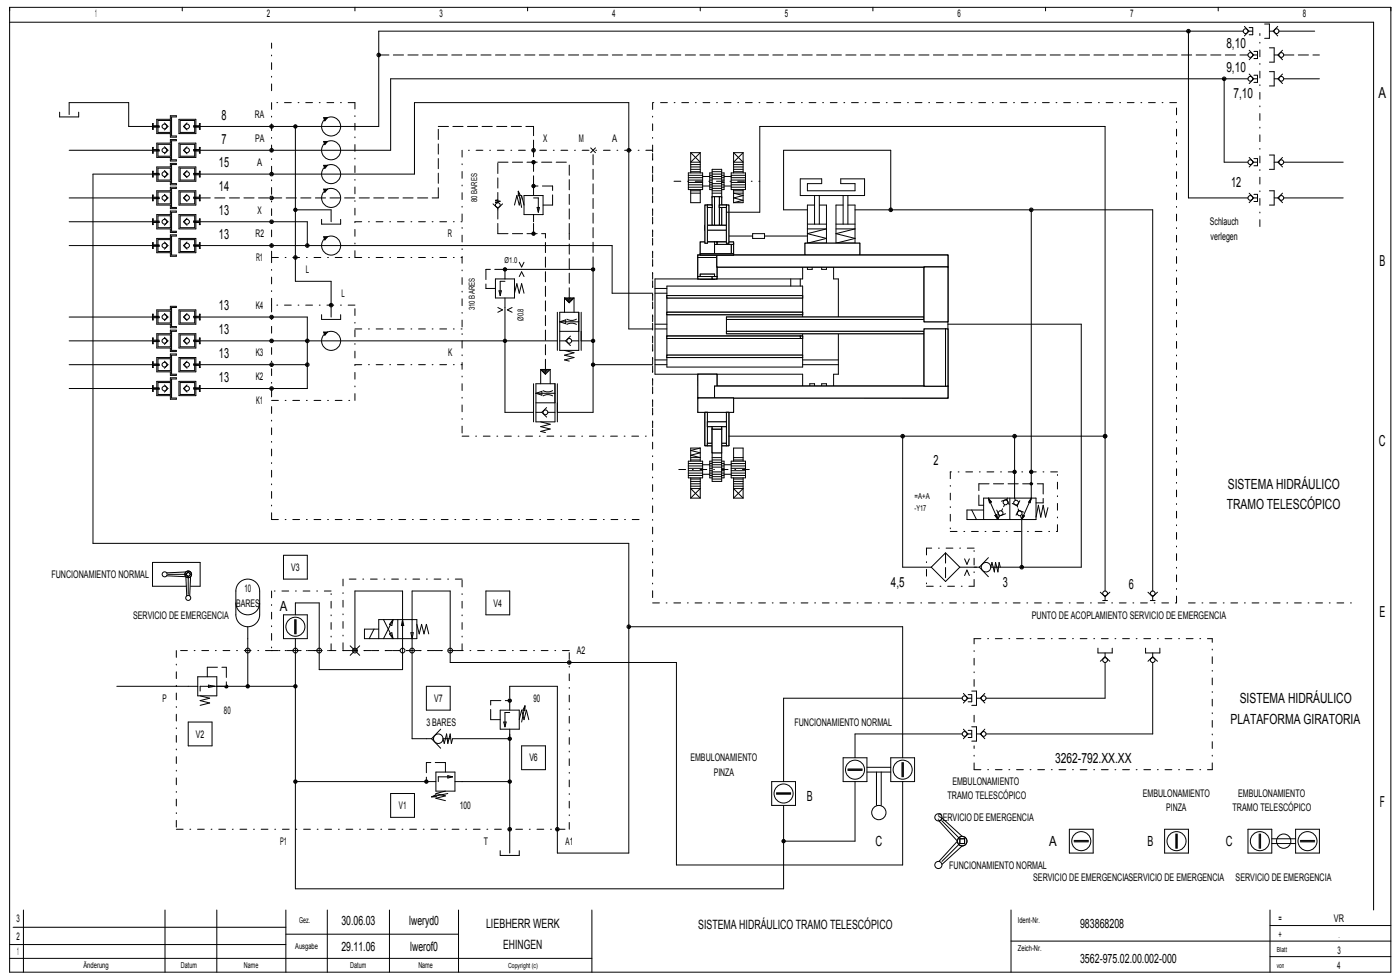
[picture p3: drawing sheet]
<svg xmlns="http://www.w3.org/2000/svg" width="582mm" height="406mm" viewBox="0 0 582 406" stroke-linecap="round" stroke-linejoin="round" font-family="sans-serif">
<g fill="none" stroke="#000" stroke-width=".42">
<path d="M215.5 79.5l.9 1.8-.9 .1zM215.5 79.5l1.3 6.7M221.8 77.3v4M245.6 61.5l1.9 1.9M247.5 61.5l-1.9 1.9M286.2 71.9h5.9v6.9h-5.9zM286.2 77.8h5.9M286.2 76.8h5.9M286.2 75.8h5.9M286.2 74.8h5.9M286.2 73.8h5.9M286.2 72.8h5.9"/>
<path d="M287.1 63.4v8.5M287.1 78.8v5.4h4v-5.4M287.1 63.4h4M287.1 70.4h4M287.1 79.3h4M287.1 71.4h4M287.1 69.4h4M287.1 68.4h4M287.1 63.4l4 4h-4l4-4M291.1 63.4v8.5M292.1 77.3h3M292.1 73.3h3"/>
<path d="M295.1 77.8h1M295.1 76.8h1M295.1 75.8h1M295.1 74.8h1M295.1 73.8h1M295.1 72.8h1M296.1 71.9h-1v6.9h1M296.1 74.3h3.9M296.1 76.3h3.9M296.1 79.3h3.9M296.1 78.3h3.9M296.1 77.3h3.9"/>
<path d="M296.1 73.3h3.9M296.1 72.3h3.9M296.1 71.4h3.9M300 71.9h1v6.9h-1M300 77.8h1M300 76.8h1M300 75.8h1M300 74.8h1M300 73.8h1M300 72.8h1M301 77.3h3M301 73.3h3"/>
<path d="M304 71.9h5.9v6.9h-5.9zM304 77.8h5.9M304 76.8h5.9M304 75.8h5.9M304 74.8h5.9M304 73.8h5.9M304 72.8h5.9M305 63.4h3.9M305 70.4h3.9M305 63.4v8.5M305 78.8v5.4M305 79.3h3.9"/>
<path d="M305 71.4h3.9M305 69.4h3.9M305 68.4h3.9M305 63.4l3.9 4h-3.9l3.9-4M308.9 63.4v8.5M308.9 78.8v5.4h-3.9M332.7 74.3h8.9v2h-6v3h19.9v-3h-6v-2h9.9v7h-26.7zM205 84.7l1.9 1.9M206.9 83l-.9 .2 1.9 .4-1.9 .4 .9 .2M206.9 86.6v.6M208.9 84.7l-2 1.9M213.9 85.2l1-3.9 1 3.9 .9-3.9 1 3.9"/>
<path d="M217.8 81.3h8v7.9h-8zM221.8 89.2v2.9M221.8 82.2h2v6M223.3 86.2h1l-.5 2zM287.1 80.3h4M294.1 93.6h7.9M296.1 82.2v-11.8h3.9v11.8M296.1 80.3h3.9M297 85.2h-2.9v15.4h7.9v-15.4h-3M297 93.6v-11.8h2v11.8M303 98.1h9.9M308.9 80.3h-3.9l3.9 1-3.9 .9 3.9 1-3.9 1"/>
<path d="M317.8 98.1h17.8M335.6 95.1h8l-8 2 8 2-8 2M335.6 93.1h8M338.6 85.2h-3v15.9M338.6 81.3v11.8M340.6 85.2h3v15.9h-8M340.6 81.3v11.8M347.5 95.1h8l-8 2 8 2-8 2M347.5 93.1h8M350.5 81.3v11.8M350.5 85.2h-3v15.9M352.5 85.2h3v15.9h-8"/>
<path d="M352.5 81.3v11.8M206 115.9h7.9v7.9h-7.9zM209.9 111.9v4M209.9 116.9h-2v5.9M215.9 109l.9 2 1-2M215.9 114.9l.9-2 1 2M272.3 119.9h4.9M290.1 115.9v-9.9h104v59.4l-103.5-.5-.5-9.4M296.1 101.1h8.9M298 115.9v-4.9h86.2v20.7M328.7 115.9v3M332.7 115.9v3"/>
<path d="M333.7 111v4.9h-61.4v39.6h61.4v5M335.6 111v.9h2v-.9M341.6 111v.9h2v-.9M346.5 111v4.9h2v15.8M206.9 127.8l2 1-2 1M207.4 120.9h1l-.5 1.9zM209.9 123.8v4M212.9 127.8l-2 1 2 1M213.9 121.8l1-3.9 1 3.9 .9-3.9 1 3.9M231.7 129.8v15.8M232.7 129.8h7.9v15.8h-7.9zM232.7 137.7h7.9"/>
<path d="M232.7 133.7h7.9M232.7 133.7l2.5-.8v1.6zM234.7 123.8h3.9M234.7 123.8v6M234.7 123.8l2 2 1.9-2M235.2 123.8l1.5 1.5 1.5-1.5M235.7 132.6l2.2 .6 1.7-.6M235.7 134.8l1.6-.5 2.3 .5M235.8 123.9l.9 .9M236.4 123.8l.3 .5M237.1 139.7l-1.9 1.9M237.1 123.8l-.4 .4"/>
<path d="M237.5 123.9l-.8 .8M238.6 123.8v6M241.6 129.8v15.8M272.3 136.7h4.9M272.3 134.7h4.9M272.3 121.8h4.9M277.2 129.8h56.5M277.2 139.7h56.5M277.2 130.8h56.5M302 132.7v5M332.7 139.7v1M333.7 131.7v-12.8h-56.5v33.6h56.5v-3.9"/>
<path d="M333.7 138.7v8.9M348.5 138.7v16.8h-2v5M384.2 138.7v21.8h-86.2v-5M221.8 159.5v15.8M222.8 159.5h7.9v15.8h-7.9zM224.8 153.5h3.9M224.8 153.5v6M224.8 153.5l2 2 1.9-2M225.3 153.5l1.5 1.5 1.5-1.5M225.9 153.6l.9 .9M226.5 153.5l.3 .5M227.2 153.5l-.4 .4"/>
<path d="M227.6 153.6l-.8 .8M228.7 153.5v6M231.7 159.5v15.8M232.7 141.6h2.5M234.7 145.6l3.9 1-3.9 1 3.9 1-3.9 1 2 .5M235.2 141.6l1.9 2M237.6 141.6h3M272.3 151.5h4.9M272.3 149.6h4.9M277.2 140.7h56.5M333.7 151.5h14.8M333.7 149.6h14.8"/>
<path d="M222.8 167.4h7.9M222.8 163.4h7.9M222.8 163.4l2.5-.8v1.6zM222.8 171.3h2.5M224.8 175.3l3.9 1-3.9 1 3.9 1-3.9 1 2 .5M225.3 171.3l1.9 2M225.8 162.3l2.2 .6 1.7-.6M225.8 164.5l2.2-.5 1.7 .5M227.2 169.4l-1.9 1.9M227.7 171.3h3M293.1 171.3v13.9h9.9v-13.9h-1M296.1 178.3v21.8h3.9v-11.9"/>
<path d="M336.6 160.5v-1h2v1M341.6 160.5v-1h2v1M286.2 191.6h5.9v7h-5.9zM286.2 197.6h5.9M286.2 196.6h5.9M286.2 195.6h5.9M286.2 194.6h5.9M286.2 193.6h5.9M286.2 192.6h5.9M287.1 198.6v8.4M287.1 199.1h4M287.1 191.1h4"/>
<path d="M291.1 186.2h-4v5.4M291.1 186.2v5.4M291.1 198.6v8.4M291.1 186.2l-4 1 4 1-4 1 4 1h-4M292.1 197.1h3M292.1 193.1h3M295.1 197.6h1M295.1 196.6h1M295.1 195.6h1M295.1 194.6h1M295.1 193.6h1M295.1 192.6h1"/>
<path d="M296.1 191.6h-1v7h1M296.1 199.1h3.9M296.1 198.1h3.9M296.1 197.1h3.9M296.1 196.1h3.9M296.1 194.1h3.9M296.1 193.1h3.9M296.1 192.1h3.9M296.1 191.1h3.9M296.1 190.2h3.9M300 191.6h1v7h-1M300 197.6h1"/>
<path d="M300 196.6h1M300 195.6h1M300 194.6h1M300 193.6h1M300 192.6h1M301 197.1h3M301 193.1h3M304 191.6h5.9v7h-5.9zM304 197.6h5.9M304 196.6h5.9M304 195.6h5.9M304 194.6h5.9"/>
<path d="M304 193.6h5.9M304 192.6h5.9M305 191.6v-5.4h3.9v5.4M305 198.6v8.4M305 199.1h3.9M305 191.1h3.9M305 190.2h3.9M308.9 198.6v8.4M287.1 207h4M287.1 207l4-4h-4l4 4M287.1 202h4M287.1 201.1h4"/>
<path d="M287.1 200.1h4M305 207h3.9M305 207l3.9-4h-3.9l3.9 4M305 202h3.9M305 201.1h3.9M305 200.1h3.9M69.3 239.3l8 .4 .3 7.9M69.9 238.7h6.9M77.3 237.7l-8 .4M78.2 237.7l1 1-1 1-.9-1zM79.2 239.7l-.3 7.9M78.2 240.1v6.9"/>
<path d="M98.1 250.5a4.9 4.9 0 0 0 4.9 5 4.9 4.9 0 0 0 4.9-5M99.8 241.8a4.9 4.9 0 0 1 5.3-.7 4.9 4.9 0 0 1 2.8 4.5v9.9a4.9 4.9 0 0 1-4.9 4.9 4.9 4.9 0 0 1-4.9-4.9v-10.8l.6-1.6zM117.8 255.5h10v9.9h-10zM122.5 257.5v5.9M122.8 257.5v5.9M123.1 257.5v5.9M159.4 257.5l4 7.9M163.4 257.5l-4 7.9M163.4 257.5l-.5 2.5-1-.5zM165.4 257.5v7.9M167.4 257.5v7.9M167.4 257.5l.4 2.5h-.9z"/>
<path d="M171.3 257.5v7.9M173.3 259.5l1 3.9 1-3.9 1 3.9 .9-3.9 1 3.9M103 260.4v5M145.6 268.4l3.9 3.9M149.5 268.4l-3.9 3.9M155.5 261.4l-2 4M157.5 261.4h-6v4h21.8v-7.9h-15.8v7.9M161.9 263.4l1-.5 .5 2.5zM170.8 262.9h1l-.5 2.5zM78.2 285.2h4M82.2 281.2h7.9v8h-7.9zM83.2 289.2l4 .9-4 1 4 1-4 1"/>
<path d="M86.7 284.7l2.4 .5-2.4 .5zM89.1 285.2h-5.9v2M93.4 285.2a.69 .69 0 0 0 .7 .7 .69 .69 0 0 0 .7-.7M94.1 284.7a.5 .5 0 0 1 .5 .5 .5 .5 0 0 1-.5 .5 .5 .5 0 0 1-.5-.5M94.1 285l.1 .3-.3-.1M207.9 295.1h8v7.9h-8zM211.9 296.1h-2v5.9M211.9 291.1v4M215.9 299.1l.9-4 1 4 1-4 1 4M218.2 293.3v1.9l-.9-.1zM218.2 293.3l-1.4 6.7M400.5 288.2l1.9 1.9"/>
<path d="M402.4 290.1h1.6M402.4 290.1l-1.9 2M402.5 288.7h1.5v2.9h-1.5M404 287.2h1.9v5.9h-1.9M405.9 290.1h1.6M407.5 290.1l1.9 2M409.4 288.2l-1.9 1.9M177.2 307h2.2M179.4 307l3.8 3.9M183.2 303l-3.8 4M187.1 307h-2.9l.5 2 1-4 .5 4 .9-4 .5 4 .5-2M209.4 300h1l-.5 2z"/>
<path d="M211.9 303v3M350.5 314.9h9.9v9.9h-9.9zM352.5 319.8h5.9M352.5 319.6h5.9M370.3 314.9h9.9v9.9h-9.9zM375 316.9v5.9M375.3 316.9v5.9M375.5 316.9v5.9M400.5 303l1.9 2M402.4 305h1.6M402.4 305l-1.9 2M402.5 303.5h1.5v3h-1.5"/>
<path d="M404 302h1.9v6h-1.9M405.9 305h1.6M407.5 305l1.9 2M409.4 303l-1.9 2M177.2 324.8h4M179.4 331.1l1.8-.9 .1 .9zM181.2 320.8h7.9v8h-7.9zM185.2 328.8l-4 .9 4 1-4 1 4 1M186.2 322.3l1.9 .5-1.9 .5zM186.2 329.7l-6.8 1.4M188.1 322.8h-5.9v2M189.1 324.8h3"/>
<path d="M320.8 324.8h9.9v9.9h-9.9zM322.8 329.7h5.9M322.8 329.5h5.9M322.8 330h5.9M352.5 320.1h5.9M391.6 339.9l8.4 7.7M207.9 353.5v2h8v-2M390.3 341.1l7.7 8.4-7.7 8.5M391.6 341.1l6.9 7M398.5 351l-6.9 7M399 348.6h2v1.9h-2zM400 351.5l-8.4 7.7"/>
<path d="M444.5 344.6h9.9v9.9h-9.9zM446.5 349.5h6M446.5 349.3h6M446.5 349.8h6M484.1 344.6h9.9v9.9h-9.9zM488.8 346.6v5.9M489.1 346.6v5.9M489.4 346.6v5.9M518.8 344.6h9.9v9.9h-9.9zM523.5 346.6v5.9M523.8 346.6v5.9M524 346.6v5.9"/>
<path d="M538.6 344.6h9.9v9.9h-9.9zM540.6 349.5h5.9M540.6 349.3h5.9M540.6 349.8h5.9"/>
<circle cx="221.8" cy="77.3" r=".69"/>
<circle cx="221.8" cy="67.4" r=".69"/>
<circle cx="221.8" cy="67.4" r=".5"/>
<circle cx="221.8" cy="77.3" r=".5"/>
<circle cx="221.8" cy="67.4" r=".2"/>
<circle cx="221.8" cy="77.3" r=".2"/>
<circle cx="206.9" cy="85.2" r=".99"/>
<circle cx="221.8" cy="97.1" r=".69"/>
<circle cx="221.8" cy="97.1" r=".5"/>
<circle cx="221.8" cy="97.1" r=".2"/>
<circle cx="209.9" cy="111.9" r=".69"/>
<circle cx="209.9" cy="111.9" r=".5"/>
<circle cx="209.9" cy="111.9" r=".2"/>
<circle cx="246.5" cy="111.9" r=".5"/>
<circle cx="246.5" cy="111.9" r=".69"/>
<circle cx="246.5" cy="111.9" r=".2"/>
<circle cx="209.9" cy="141.6" r=".69"/>
<circle cx="209.9" cy="141.6" r=".5"/>
<circle cx="209.9" cy="141.7" r=".2"/>
<circle cx="236.6" cy="141.6" r=".99"/>
<circle cx="246.5" cy="151.5" r=".5"/>
<circle cx="246.5" cy="141.6" r=".5"/>
<circle cx="246.5" cy="151.5" r=".69"/>
<circle cx="246.5" cy="141.6" r=".69"/>
<circle cx="246.5" cy="151.5" r=".2"/>
<circle cx="246.5" cy="141.6" r=".2"/>
<circle cx="226.7" cy="171.3" r=".99"/>
<circle cx="68.4" cy="238.7" r="1.04"/>
<circle cx="78.2" cy="238.7" r="1.39"/>
<circle cx="78.2" cy="248.5" r="1.04"/>
<circle cx="103" cy="270.3" r=".99"/>
<circle cx="122.8" cy="260.4" r="4"/>
<circle cx="122.8" cy="270.3" r=".99"/>
<circle cx="132.7" cy="270.3" r=".99"/>
<circle cx="147.5" cy="270.3" r=".99"/>
<circle cx="167.3" cy="270.3" r=".99"/>
<circle cx="171.3" cy="270.3" r=".99"/>
<circle cx="187.1" cy="270.3" r=".99"/>
<circle cx="103" cy="285.2" r=".69"/>
<circle cx="103" cy="285.2" r=".5"/>
<circle cx="103" cy="285.2" r=".2"/>
<circle cx="122.8" cy="285.2" r=".5"/>
<circle cx="122.8" cy="285.2" r=".69"/>
<circle cx="122.8" cy="285.2" r=".2"/>
<circle cx="211.9" cy="291.1" r=".69"/>
<circle cx="211.9" cy="291.1" r=".5"/>
<circle cx="211.9" cy="291.1" r=".2"/>
<circle cx="401" cy="290.1" r=".99"/>
<circle cx="408.9" cy="290.1" r=".99"/>
<circle cx="182.2" cy="307" r="1.98"/>
<circle cx="211.9" cy="307" r=".69"/>
<circle cx="211.9" cy="307" r=".5"/>
<circle cx="211.9" cy="307" r=".2"/>
<circle cx="355.4" cy="319.8" r="4"/>
<circle cx="375.2" cy="319.8" r="4"/>
<circle cx="401" cy="305" r=".99"/>
<circle cx="408.9" cy="305" r=".99"/>
<circle cx="122.8" cy="324.8" r=".5"/>
<circle cx="122.8" cy="324.8" r=".69"/>
<circle cx="122.8" cy="324.8" r=".2"/>
<circle cx="177.2" cy="324.8" r=".5"/>
<circle cx="177.2" cy="324.8" r=".69"/>
<circle cx="177.3" cy="324.8" r=".2"/>
<circle cx="211.9" cy="324.8" r=".69"/>
<circle cx="211.9" cy="324.8" r=".5"/>
<circle cx="211.9" cy="324.8" r=".2"/>
<circle cx="325.7" cy="329.7" r="4"/>
<circle cx="390.1" cy="339.6" r="1.49"/>
<circle cx="325.7" cy="349.5" r=".69"/>
<circle cx="325.7" cy="349.5" r=".5"/>
<circle cx="325.8" cy="349.5" r=".2"/>
<circle cx="390.1" cy="359.4" r="1.49"/>
<circle cx="400" cy="349.5" r="1.98"/>
<circle cx="449.5" cy="349.5" r="4"/>
<circle cx="489.1" cy="349.5" r="4"/>
<circle cx="523.7" cy="349.5" r="4"/>
<circle cx="543.5" cy="349.5" r="4"/>
</g>
<g fill="none" stroke="#000" stroke-width=".42" stroke-dasharray="4.2 1.8">
<path d="M229.7 77.3h-7.9M229.7 85.2h-3.9M229.7 85.2v-7.9M202 111.9v8M202 119.9h4M209.9 111.9h-7.9M86.2 277.3h7.9M86.2 277.3v3.9M94.1 277.3v7.9M94.1 285.2h-4M204 299.1h3.9M204 291.1h7.9"/>
<path d="M204 299.1v-8M177.2 316.9v7.9M185.2 316.9v3.9M185.2 316.9h-8"/>
</g>
<path d="M332.7 139.7h1v1h-1z" fill-rule="evenodd" fill="#fff" stroke="#000" stroke-width=".42"/>
<path d="M277.2 122.8h56.5v1h-56.5z" fill="none" stroke="#000" stroke-width=".42"/>
<path d="M277.2 122.8h56.5v1h-56.5z" fill-rule="evenodd" fill="#fff" stroke="#000" stroke-width=".42"/>
<path d="M277.2 147.6h56.5v1h-56.5z" fill="none" stroke="#000" stroke-width=".42"/>
<path d="M277.2 147.6h56.5v1h-56.5z" fill-rule="evenodd" fill="#fff" stroke="#000" stroke-width=".42"/>
<path d="M302 131.7h82.2v1h-82.2z" fill="none" stroke="#000" stroke-width=".42"/>
<path d="M302 131.7h82.2v1h-82.2z" fill-rule="evenodd" fill="#fff" stroke="#000" stroke-width=".42"/>
<path d="M302 137.7h82.2v1h-82.2z" fill="none" stroke="#000" stroke-width=".42"/>
<path d="M302 137.7h82.2v1h-82.2z" fill-rule="evenodd" fill="#fff" stroke="#000" stroke-width=".42"/>
<path d="M277.2 129.8h56.5v1h-56.5z" fill="none" stroke="#000" stroke-width=".42"/>
<path d="M277.2 129.8h56.5v1h-56.5z" fill-rule="evenodd" fill="#fff" stroke="#000" stroke-width=".42"/>
<path d="M277.2 139.7h55.5v1h-55.5z" fill="none" stroke="#000" stroke-width=".42"/>
<path d="M277.2 139.7h55.5v1h-55.5z" fill-rule="evenodd" fill="#fff" stroke="#000" stroke-width=".42"/>
<path d="M334.7 101.1h22.7v4.9h-22.7z" fill="none" stroke="#000" stroke-width=".42"/>
<path d="M334.7 101.1h22.7v4.9h-22.7z" fill-rule="evenodd" fill="#fff" stroke="#000" stroke-width=".42"/>
<path d="M290.1 107h7.9v7.9h-7.9z" fill="none" stroke="#000" stroke-width=".42"/>
<path d="M290.1 107h7.9v7.9h-7.9z" fill-rule="evenodd" fill="#fff" stroke="#000" stroke-width=".42"/>
<path d="M290.1 106h7.9v1h-7.9z" fill="none" stroke="#000" stroke-width=".42"/>
<path d="M290.1 106h7.9v1h-7.9z" fill-rule="evenodd" fill="#fff" stroke="#000" stroke-width=".42"/>
<path d="M291.1 113.9h5.9v2h-5.9z" fill="none" stroke="#000" stroke-width=".42"/>
<path d="M291.1 113.9h5.9v2h-5.9z" fill-rule="evenodd" fill="#fff" stroke="#000" stroke-width=".42"/>
<path d="M290.1 114.9h6.9v1h-6.9z" fill="none" stroke="#000" stroke-width=".42"/>
<path d="M290.1 114.9h6.9v1h-6.9z" fill-rule="evenodd" fill="#fff" stroke="#000" stroke-width=".42"/>
<path d="M296.1 114.9h1.9v1h-1.9z" fill="none" stroke="#000" stroke-width=".42"/>
<path d="M296.1 114.9h1.9v1h-1.9z" fill-rule="evenodd" fill="#fff" stroke="#000" stroke-width=".42"/>
<path d="M298 106h96.1v5h-96.1z" fill="none" stroke="#000" stroke-width=".42"/>
<path d="M298 106h96.1v5h-96.1z" fill-rule="evenodd" fill="#fff" stroke="#000" stroke-width=".42"/>
<path d="M290.1 155.5h7.9v9.9h-7.9z" fill="none" stroke="#000" stroke-width=".42"/>
<path d="M290.1 155.5h7.9v9.9h-7.9z" fill-rule="evenodd" fill="#fff" stroke="#000" stroke-width=".42"/>
<path d="M297 160.5h97.1v4.9h-97.1z" fill="none" stroke="#000" stroke-width=".42"/>
<path d="M297 160.5h97.1v4.9h-97.1z" fill-rule="evenodd" fill="#fff" stroke="#000" stroke-width=".42"/>
<path d="M384.2 111h9.9v22.7h-9.9z" fill="none" stroke="#000" stroke-width=".42"/>
<path d="M384.2 111h9.9v22.7h-9.9z" fill-rule="evenodd" fill="#fff" stroke="#000" stroke-width=".42"/>
<path d="M384.2 136.7h8.9v23.8h-8.9z" fill="none" stroke="#000" stroke-width=".42"/>
<path d="M384.2 136.7h8.9v23.8h-8.9z" fill-rule="evenodd" fill="#fff" stroke="#000" stroke-width=".42"/>
<path d="M393.1 136.7h1v23.8h-1z" fill="none" stroke="#000" stroke-width=".42"/>
<path d="M393.1 136.7h1v23.8h-1z" fill-rule="evenodd" fill="#fff" stroke="#000" stroke-width=".42"/>
<path d="M304 101.1h1v4.4h-1z" fill="none" stroke="#000" stroke-width=".42"/>
<path d="M304 101.1h1v4.4h-1z" fill-rule="evenodd" fill="#fff" stroke="#000" stroke-width=".42"/>
<path d="M296.1 101.1h7.9v4.4h-7.9z" fill="none" stroke="#000" stroke-width=".42"/>
<path d="M296.1 101.1h7.9v4.4h-7.9z" fill-rule="evenodd" fill="#fff" stroke="#000" stroke-width=".42"/>
<path d="M291.1 100.6h5.9v4.9h-5.9z" fill="none" stroke="#000" stroke-width=".42"/>
<path d="M291.1 100.6h5.9v4.9h-5.9z" fill-rule="evenodd" fill="#fff" stroke="#000" stroke-width=".42"/>
<path d="M298 100.6h7v1h-7z" fill="none" stroke="#000" stroke-width=".42"/>
<path d="M298 100.6h7v1h-7z" fill-rule="evenodd" fill="#fff" stroke="#000" stroke-width=".42"/>
<path d="M297 100.6h1v1h-1z" fill="none" stroke="#000" stroke-width=".42"/>
<path d="M297 100.6h1v1h-1z" fill-rule="evenodd" fill="#fff" stroke="#000" stroke-width=".42"/>
<path d="M299 81.8h1v11.8h-1z" fill="none" stroke="#000" stroke-width=".42"/>
<path d="M299 81.8h1v11.8h-1z" fill-rule="evenodd" fill="#fff" stroke="#000" stroke-width=".42"/>
<path d="M296.1 81.8h.9v11.8h-.9z" fill="none" stroke="#000" stroke-width=".42"/>
<path d="M296.1 81.8h.9v11.8h-.9z" fill-rule="evenodd" fill="#fff" stroke="#000" stroke-width=".42"/>
<path d="M297 81.8h2v11.8h-2z" fill="none" stroke="#000" stroke-width=".42"/>
<path d="M297 81.8h2v11.8h-2z" fill-rule="evenodd" fill="#fff" stroke="#000" stroke-width=".42"/>
<path d="M293.1 93.6h8.9v2h-8.9z" fill="none" stroke="#000" stroke-width=".42"/>
<path d="M293.1 93.6h8.9v2h-8.9z" fill-rule="evenodd" fill="#fff" stroke="#000" stroke-width=".42"/>
<path d="M291.1 105.5h13.9v.5h-13.9z" fill="none" stroke="#000" stroke-width=".42"/>
<path d="M291.1 105.5h13.9v.5h-13.9z" fill-rule="evenodd" fill="#fff" stroke="#000" stroke-width=".42"/>
<path d="M302 85.2h1v15.9h-1zM312.9 97.1h4.9v2h-4.9z" fill="none" stroke="#000" stroke-width=".42"/>
<path d="M302 85.2h1v15.9h-1z" fill-rule="evenodd" fill="#fff" stroke="#000" stroke-width=".42"/>
<path d="M293.1 85.2h1v15.9h-1z" fill="none" stroke="#000" stroke-width=".42"/>
<path d="M293.1 85.2h1v15.9h-1z" fill-rule="evenodd" fill="#fff" stroke="#000" stroke-width=".42"/>
<path d="M299 85.2h3v1h-3z" fill="none" stroke="#000" stroke-width=".42"/>
<path d="M299 85.2h3v1h-3z" fill-rule="evenodd" fill="#fff" stroke="#000" stroke-width=".42"/>
<path d="M294.1 85.2h2v1h-2z" fill="none" stroke="#000" stroke-width=".42"/>
<path d="M294.1 85.2h2v1h-2z" fill-rule="evenodd" fill="#fff" stroke="#000" stroke-width=".42"/>
<path d="M290.1 165.4h14.9v5.9h-14.9z" fill="none" stroke="#000" stroke-width=".42"/>
<path d="M290.1 165.4h14.9v5.9h-14.9z" fill-rule="evenodd" fill="#fff" stroke="#000" stroke-width=".42"/>
<path d="M293.1 171.3h1v13.9h-1z" fill="none" stroke="#000" stroke-width=".42"/>
<path d="M293.1 171.3h1v13.9h-1z" fill-rule="evenodd" fill="#fff" stroke="#000" stroke-width=".42"/>
<path d="M302 171.3h1v13.9h-1z" fill="none" stroke="#000" stroke-width=".42"/>
<path d="M302 171.3h1v13.9h-1z" fill-rule="evenodd" fill="#fff" stroke="#000" stroke-width=".42"/>
<path d="M294.1 184.2h7.9v1h-7.9z" fill="none" stroke="#000" stroke-width=".42"/>
<path d="M294.1 184.2h7.9v1h-7.9z" fill-rule="evenodd" fill="#fff" stroke="#000" stroke-width=".42"/>
<path d="M294.1 175.3h7.9v2h-7.9z" fill="none" stroke="#000" stroke-width=".42"/>
<path d="M294.1 175.3h7.9v2h-7.9z" fill-rule="evenodd" fill="#fff" stroke="#000" stroke-width=".42"/>
<path d="M296.1 178.3h3.9v9.9h-3.9z" fill="none" stroke="#000" stroke-width=".42"/>
<path d="M296.1 178.3h3.9v9.9h-3.9z" fill-rule="evenodd" fill="#fff" stroke="#000" stroke-width=".42"/>
<path d="M296.1 177.3h3.9v1h-3.9z" fill="none" stroke="#000" stroke-width=".42"/>
<path d="M296.1 177.3h3.9v1h-3.9z" fill-rule="evenodd" fill="#fff" stroke="#000" stroke-width=".42"/>
<g fill="none" stroke="#000" stroke-width=".42">
<path d="M4 3h574.2v401h-574.2zM4 9.2h567v369M75.8 3v1.5M147.6 3v1.5M219.3 3v1.5M291.1 3v1.5M362.9 3v1.5M434.6 3v1.5M494 12.9v69.3h24.8M506.4 3v1.5M516.8 12.9h-359.3v39.6h-74.3M517.3 11l1.9 1.9"/>
<path d="M519.2 12.9h1.6M519.2 12.9l-1.9 2M519.3 11.5h1.5v2.9h-1.5M525.7 10h2v5.9h-2M527.7 19.9h2v5.9h-2M527.7 12.9h1.6M529.3 12.9l1.9 2M531.2 11l-1.9 1.9M531.7 12.9h14.8M508.9 32.7v34.7h9.9M518.8 32.7h-356.4v29.7h-79.2M519.3 20.9l1.9 1.9"/>
<path d="M519.3 30.8l1.9 1.9M521.2 22.8h1.6M521.2 22.8l-1.9 2M521.2 32.7h1.6M521.2 32.7l-1.9 2M521.3 21.4h1.5v2.9h-1.5M521.3 31.3h1.5v2.9h-1.5M527.7 29.8h2v5.9h-2M529.7 22.8h1.6M529.7 32.7h1.6M531.3 22.8l1.9 2M531.3 32.7l1.9 2"/>
<path d="M533.2 20.9l-1.9 1.9M533.2 30.8l-1.9 1.9M533.7 32.7h14.8M24.8 46.6v2h7.9v-2M28.8 47.6v-5h24.7v9.9h9.9M65.2 49.6h5.6v-1.5h2.5v.5h-2v7.9h2v.5h-2.5v-1.5h-5.6zM65.2 59.5h5.6v-1.5h2.5v.5h-2v7.9h2v.5h-2.5v-1.5h-5.6zM65.7 60h5.1v4.9h-5.1zM65.7 50.1h5.1v4.9h-5.1zM66.2 52.3h-2.5v-.9h-.3v2.3h.3v-.9h2.5v-.3h-2.5M68.3 51.1l1.5 1.4-1.5 1.5M74.4 49.6h7v5.9h-7z"/>
<path d="M74.4 59.5h7v5.9h-7zM74.9 50.1h6v4.9h-6zM74.9 60h6v4.9h-6zM77.8 51.1l-1.5 1.4 1.5 1.5M82.9 52.5h-2.4v-.2h2.4v-.9h.3v2.3h-.3v-.9h-2.4M122.8 52.5v64.4h14.9v14.8M134.5 58.8h1.7l-1.2 1.3zM134.5 48.9h1.7l-1.2 1.3zM134.9 59h.8l-.6 .7zM134.9 49.1h.8l-.6 .7zM28.8 62.4h34.6M63.4 72.3h-24.7v153.5h222.7v128.7h-29.7v-69.3h-19.8v4.9"/>
<path d="M65.2 79.3h5.6v-1.5h2.5v.5h-2v7.9h2v.5h-2.5v-1.5h-5.6zM65.2 69.4h5.6v-1.5h2.5v.5h-2v7.9h2v.5h-2.5v-1.5h-5.6zM65.7 79.8h5.1v4.9h-5.1zM65.7 69.9h5.1v4.9h-5.1zM66.2 62.2h-2.5v-.9h-.3v2.3h.3v-.9h2.5v-.3h-2.5M66.2 72.1h-2.5v-.9h-.3v2.3h.3v-.9h2.5v-.3h-2.5M68.3 61l1.5 1.4-1.5 1.5M68.3 70.9l1.5 1.4-1.5 1.5M74.4 79.3h7v5.9h-7zM74.4 69.4h7v5.9h-7zM74.9 69.9h6v4.9h-6zM74.9 79.8h6v4.9h-6z"/>
<path d="M77.8 61l-1.5 1.4 1.5 1.5M77.8 70.9l-1.5 1.4 1.5 1.5M82.9 62.4h-2.4v-.2h2.4v-.9h.3v2.3h-.3v-.9h-2.4M82.9 72.3h-2.4v-.2h2.4v-.9h.3v2.3h-.3v-.9h-2.4M83.2 72.3h89.1v-29.7h89.1v94.1h9.9M134.5 78.6h1.7l-1.2 1.3zM134.5 68.7h1.7l-1.2 1.3zM134.9 78.8h.8l-.6 .7zM134.9 68.9h.8l-.6 .7zM519.3 65.4l1.9 2M521.2 67.4h1.6M521.2 67.4l-1.9 2"/>
<path d="M521.3 65.9h1.5v3h-1.5M527.7 64.4h2v6h-2M527.7 79.3h2v5.9h-2M529.7 67.4h1.6M531.3 67.4l1.9 2M533.2 65.4l-1.9 2M533.7 67.4h24.7M28.8 82.2h34.6M28.8 92.1h34.6M65.2 99.1h5.6v-1.5h2.5v.5h-2v7.9h2v.5h-2.5v-1.5h-5.6zM65.2 89.2h5.6v-1.5h2.5v.5h-2v7.9h2v.5h-2.5v-1.5h-5.6zM65.7 99.6h5.1v4.9h-5.1z"/>
<path d="M65.7 89.7h5.1v4.9h-5.1zM66.2 82h-2.5v-.9h-.3v2.3h.3v-.9h2.5v-.3h-2.5M66.2 91.9h-2.5v-.9h-.3v2.3h.3v-.9h2.5v-.3h-2.5M68.3 80.8l1.5 1.4-1.5 1.5M68.3 90.7l1.5 1.4-1.5 1.5M74.4 89.2h7v5.9h-7zM74.4 99.1h7v5.9h-7zM74.9 89.7h6v4.9h-6zM74.9 99.6h6v4.9h-6zM77.8 90.7l-1.5 1.4 1.5 1.5M77.8 80.8l-1.5 1.4 1.5 1.5M82.9 82.2h-2.4v-.2h2.4v-.9h.3v2.3h-.3v-.9h-2.4"/>
<path d="M82.9 92.1h-2.4v-.2h2.4v-.9h.3v2.3h-.3v-.9h-2.4M83.2 92.1h44.6v9.9M122.8 87.2h14.9v4.9M133.7 91.2v1.9h7.9v-1.9M134.5 98.4h1.7l-1.2 1.3zM134.9 98.6h.8l-.6 .7zM302 88.2h13.8v-35.7h143.6v193.1M335.6 87.2h-9.9v-24.8h44.6v24.8M355.5 87.2h123.7v158.4M428.7 87.2v119.8M519.3 80.3l1.9 1.9M521.2 82.2h1.6"/>
<path d="M521.2 82.2l-1.9 2M521.3 80.8h1.5v2.9h-1.5M529.7 82.2h1.6M531.3 82.2l1.9 2M533.2 80.3l-1.9 1.9M533.7 82.2h24.7M28.8 102h34.6M66.2 101.8h-2.5v-.9h-.3v2.3h.3v-.9h2.5v-.3h-2.5M68.3 100.6l1.5 1.4-1.5 1.5M77.8 100.6l-1.5 1.4 1.5 1.5M82.9 102h-2.4v-.2h2.4v-.9h.3v2.3h-.3v-.9h-2.4M83.2 102h171.3v19.8h16.8"/>
<path d="M209.9 111.9h36.7v59.4h-14.9M28.8 131.7h34.6M65.2 138.7h5.6v-1.5h2.5v.5h-2v7.9h2v.5h-2.5v-1.5h-5.6zM65.2 128.8h5.6v-1.5h2.5v.5h-2v7.9h2v.5h-2.5v-1.5h-5.6zM65.7 139.2h5.1v4.9h-5.1zM65.7 129.3h5.1v4.9h-5.1zM66.2 131.5h-2.5v-.9h-.3v2.3h.3v-.9h2.5v-.3h-2.5M68.3 130.3l1.5 1.4-1.5 1.5M74.4 128.8h7v5.9h-7zM74.4 138.7h7v5.9h-7zM74.9 129.3h6v4.9h-6zM74.9 139.2h6v4.9h-6z"/>
<path d="M77.8 130.3l-1.5 1.4 1.5 1.5M82.9 131.7h-2.4v-.2h2.4v-.9h.3v2.3h-.3v-.9h-2.4M83.2 131.7h44.6v29.7h-44.6M133.7 130.8v1.9h7.9v-1.9M134.5 138h1.7l-1.2 1.3zM134.9 138.2h.8l-.6 .7zM209.9 127.8v43.5h11.9M394.1 134.7h55.4v101h-37.6l.5-2 1 4 .5-4 1 4 .4-4 .5 2M28.8 151.5h34.6M28.8 141.6h34.6M65.2 158.5h5.6v-1.5h2.5v.5h-2v7.9h2v.5h-2.5v-1.5h-5.6zM65.2 148.6h5.6v-1.5h2.5v.5h-2v7.9h2v.5h-2.5v-1.5h-5.6z"/>
<path d="M65.7 159h5.1v4.9h-5.1zM65.7 149.1h5.1v4.9h-5.1zM66.2 151.3h-2.5v-.9h-.3v2.3h.3v-.9h2.5v-.3h-2.5M66.2 141.4h-2.5v-.9h-.3v2.3h.3v-.9h2.5v-.3h-2.5M68.3 160l1.5 1.4-1.5 1.5M68.3 150.1l1.5 1.4-1.5 1.5M68.3 140.2l1.5 1.4-1.5 1.5M74.4 148.6h7v5.9h-7zM74.4 158.5h7v5.9h-7zM74.9 149.1h6v4.9h-6zM74.9 159h6v4.9h-6zM77.8 160l-1.5 1.4 1.5 1.5"/>
<path d="M77.8 150.1l-1.5 1.4 1.5 1.5M77.8 140.2l-1.5 1.4 1.5 1.5M82.9 141.6h-2.4v-.2h2.4v-.9h.3v2.3h-.3v-.9h-2.4M82.9 151.5h-2.4v-.2h2.4v-.9h.3v2.3h-.3v-.9h-2.4M83.2 151.5h44.6M83.2 141.6h148.5M241.6 141.6h5M246.6 151.5h24.7M28.8 161.4h34.6M66.2 161.2h-2.5v-.9h-.3v2.3h.3v-.9h2.5v-.3h-2.5M82.9 161.4h-2.4v-.2h2.4v-.9h.3v2.3h-.3v-.9h-2.4M303 181.2h156.4"/>
<path d="M375.3 181.2v54.5h11.8M421.8 181.2v25.8M404 211.9l1.9 4M408.9 211.9h-6.9v4h28.7v-8.9h-21.8v8.9M410.9 207l.4 2 .9-.4-1.3-1.6 4 8.9-1.3-1.7M412 208.7l-.9-1.1 .4 1.3M413.6 214.2l.8-.3 .4 1.9 .2-.5M414.2 214l.4 1.4-.8-1.3M414.4 212l1 2.5M414.4 213.9l-.8 .3M415.2 214.9l-.2 .5M415.4 214.5l-.2 .5"/>
<path d="M416.8 211.4l-.4 .9M417.6 209.7l-.4 .9M418 213.5l-2.6 1M418.6 207.5l.9 2.2M418.6 207.5l-2.3 .8M418.8 207l-.2 .5M419.8 207v8.9M420.8 209.2l2.1 1M421.8 207l.3 .9M422.9 210.2l.1 .5M423.2 211.5l.2 .5M423.4 212l-1 2.1"/>
<path d="M423.4 212l2.1 .8M423.9 208.1l-1 2.1M424.2 214.3l.3 .9M424.5 215.2l.2 .7M424.7 215.9v19.8M425.1 214l.8 .4-1.1 1.5zM425.3 214.1l-.3 1.3M425.8 214.3l-.8 1M428.5 207.5l-.4 1.4M428.5 207.4l-.7 1.3M428.7 207l-4 8.9M428.7 207l-.4 1.9-.7-.2z"/>
<path d="M435.6 211l-1 3.9-.9-4.9-1 4.9-1-4.9-1 4.9M117.8 230.7h10v9.9h-10zM387.1 235.7l6 5.9 5.9-5.9M387.1 235.7l6-5.9 5.9 5.9M399 235.7h8.1M401 239.2l1-2.3 1 2.3M401 232.2l1 2.3 1-2.3M407.1 235.7l3.8 4M410.9 231.7l-3.8 4M77.5 243.6h-14.1v-9.9h19.8v9.9h-4M122.8 255.5v-5h9.9v27.8h34.7v-12.9M167.4 257.5v-11.9h-19.8v24.7"/>
<path d="M171.3 257.5v-11.9h15.8v29.7h94.1v84.1h94.1v-34.6M202 245.6h9.9v9.9h-9.9zM457.4 246.1l2 1.9M458.4 249.6h2M459.4 248v1.6M461.4 246.1l-2 1.9M477.2 246.1l2 1.9M478.2 249.6h2M479.2 248v1.6M481.2 246.1l-2 1.9M103 265.4v19.8M122.8 265.4v103.9h202.9v-34.6"/>
<path d="M171.3 265.4v41.6h5.9M261.4 260.4h113.9v54.5M456.4 269.4v1.9h6v-1.9M459.4 271.3v1.6M459.4 275.3v14.8h-49.5M459.4 272.9l-2 1.9M459.4 272.9l2 1.9M476.2 269.4v1.9h6v-1.9M479.2 271.3v1.6M479.2 275.3v29.7h-69.3M479.2 272.9l-2 1.9M479.2 272.9l2 1.9"/>
<path d="M48.5 285.2h29.7M88.1 285.2h34.7M177.2 285.2h9.9v9.9h-9.9zM400 290.1h-74.3v34.7M78.2 300h9.9v9.9h-9.9zM188.1 307h23.8M211.9 305v49.5M216.8 309.9h10v9.9h-10zM360.4 318.9h9.9M400 305h-44.5v9.9M122.8 324.8h54.4M162.4 329.7h9.9v9.9h-9.9z"/>
<path d="M192.1 324.8h19.8M355.5 324.8v24.7h-29.8M360.4 320.8h9.9M364.4 320.8v13.9M366.3 320.8v13.9M528.7 350.5h9.9M528.7 348.6h9.9M9.7 378.2v25.8M68.6 378.2v25.8M90.1 378.2v25.8M118.8 378.2v25.8M136.1 378.2v25.8"/>
<path d="M161.9 378.2v25.8M190.6 378.2v25.8M246.1 378.2v25.8M420.3 378.2v25.8M528 378.2v25.8M4 398.3h242.1M4 392.5h114.8M5.4 385.3h113.4M118.8 388.2h71.8M420.3 391.1h157.9M528 397.5h50.2M528 384.6h50.2"/>
<circle cx="494" cy="12.9" r=".74"/>
<circle cx="494" cy="12.9" r=".37"/>
<circle cx="517.8" cy="12.9" r=".99"/>
<circle cx="530.7" cy="12.9" r=".99"/>
<circle cx="157.4" cy="22.8" r=".74"/>
<circle cx="157.4" cy="22.8" r=".37"/>
<circle cx="508.9" cy="32.7" r=".74"/>
<circle cx="508.9" cy="32.7" r=".37"/>
<circle cx="519.8" cy="32.7" r=".99"/>
<circle cx="519.8" cy="22.8" r=".99"/>
<circle cx="532.7" cy="32.7" r=".99"/>
<circle cx="532.7" cy="22.8" r=".99"/>
<circle cx="68.3" cy="52.5" r=".99"/>
<circle cx="77.8" cy="52.5" r=".99"/>
<circle cx="112.9" cy="52.5" r=".74"/>
<circle cx="112.9" cy="52.5" r=".37"/>
<circle cx="122.8" cy="52.5" r=".5"/>
<circle cx="122.8" cy="52.5" r=".69"/>
<circle cx="122.8" cy="52.5" r=".2"/>
<circle cx="137.6" cy="52.5" r="4"/>
<circle cx="68.3" cy="62.4" r=".99"/>
<circle cx="68.3" cy="72.3" r=".99"/>
<circle cx="77.8" cy="62.4" r=".99"/>
<circle cx="77.8" cy="72.3" r=".99"/>
<circle cx="112.9" cy="72.3" r=".74"/>
<circle cx="112.9" cy="62.4" r=".74"/>
<circle cx="112.9" cy="72.3" r=".37"/>
<circle cx="112.9" cy="62.4" r=".37"/>
<circle cx="137.6" cy="72.3" r="4"/>
<circle cx="137.6" cy="62.4" r="4"/>
<circle cx="221.8" cy="62.4" r=".74"/>
<circle cx="221.8" cy="62.4" r=".37"/>
<circle cx="261.4" cy="62.4" r=".37"/>
<circle cx="261.4" cy="62.4" r=".74"/>
<circle cx="519.8" cy="67.4" r=".99"/>
<circle cx="532.7" cy="67.4" r=".99"/>
<circle cx="68.3" cy="82.2" r=".99"/>
<circle cx="68.3" cy="92.1" r=".99"/>
<circle cx="77.8" cy="82.2" r=".99"/>
<circle cx="77.8" cy="92.1" r=".99"/>
<circle cx="112.9" cy="92.1" r=".74"/>
<circle cx="112.9" cy="82.2" r=".74"/>
<circle cx="112.9" cy="82.2" r=".37"/>
<circle cx="112.9" cy="92.1" r=".37"/>
<circle cx="122.8" cy="87.2" r=".5"/>
<circle cx="122.8" cy="87.2" r=".69"/>
<circle cx="122.8" cy="87.2" r=".2"/>
<circle cx="137.6" cy="82.2" r="4"/>
<circle cx="370.3" cy="87.2" r=".74"/>
<circle cx="370.3" cy="87.2" r=".37"/>
<circle cx="428.7" cy="87.2" r=".74"/>
<circle cx="428.7" cy="87.2" r=".37"/>
<circle cx="519.8" cy="82.2" r=".99"/>
<circle cx="532.7" cy="82.2" r=".99"/>
<circle cx="68.3" cy="102" r=".99"/>
<circle cx="77.8" cy="102" r=".99"/>
<circle cx="112.9" cy="102" r=".74"/>
<circle cx="112.9" cy="102" r=".37"/>
<circle cx="122.8" cy="107" r=".74"/>
<circle cx="122.8" cy="107" r=".37"/>
<circle cx="127.7" cy="102" r=".74"/>
<circle cx="127.7" cy="102" r=".37"/>
<circle cx="137.6" cy="102" r="4"/>
<circle cx="68.3" cy="131.7" r=".99"/>
<circle cx="77.8" cy="131.7" r=".99"/>
<circle cx="112.9" cy="131.7" r=".74"/>
<circle cx="112.9" cy="131.7" r=".37"/>
<circle cx="137.6" cy="126.8" r=".74"/>
<circle cx="137.6" cy="126.8" r=".37"/>
<circle cx="68.3" cy="151.5" r=".99"/>
<circle cx="68.3" cy="141.6" r=".99"/>
<circle cx="77.8" cy="151.5" r=".99"/>
<circle cx="77.8" cy="141.6" r=".99"/>
<circle cx="112.9" cy="151.5" r=".74"/>
<circle cx="112.9" cy="141.6" r=".74"/>
<circle cx="112.9" cy="151.5" r=".37"/>
<circle cx="112.9" cy="141.6" r=".37"/>
<circle cx="127.7" cy="151.5" r=".37"/>
<circle cx="127.7" cy="141.6" r=".37"/>
<circle cx="127.7" cy="151.5" r=".74"/>
<circle cx="127.7" cy="141.6" r=".74"/>
<circle cx="137.6" cy="141.6" r="4"/>
<circle cx="68.3" cy="161.4" r=".99"/>
<circle cx="77.8" cy="161.4" r=".99"/>
<circle cx="112.9" cy="161.4" r=".74"/>
<circle cx="112.9" cy="161.4" r=".37"/>
<circle cx="375.2" cy="181.2" r=".37"/>
<circle cx="375.2" cy="181.2" r=".74"/>
<circle cx="421.8" cy="196.1" r=".5"/>
<circle cx="421.8" cy="196.1" r=".69"/>
<circle cx="421.8" cy="181.2" r=".37"/>
<circle cx="421.8" cy="181.2" r=".74"/>
<circle cx="421.8" cy="196.1" r=".2"/>
<circle cx="428.7" cy="196.1" r=".5"/>
<circle cx="428.7" cy="196.1" r=".69"/>
<circle cx="428.7" cy="196.1" r=".2"/>
<circle cx="459.4" cy="181.2" r=".69"/>
<circle cx="459.4" cy="181.2" r=".74"/>
<circle cx="459.4" cy="181.2" r=".5"/>
<circle cx="459.4" cy="181.2" r=".37"/>
<circle cx="459.4" cy="181.2" r=".2"/>
<circle cx="416" cy="213.2" r=".99"/>
<circle cx="418" cy="208.8" r=".99"/>
<circle cx="422.4" cy="208.9" r=".99"/>
<circle cx="423.9" cy="213.3" r=".99"/>
<circle cx="428.7" cy="201" r=".5"/>
<circle cx="428.7" cy="201" r=".3"/>
<circle cx="409.9" cy="235.7" r="1.98"/>
<circle cx="424.7" cy="235.7" r=".74"/>
<circle cx="424.7" cy="235.7" r=".37"/>
<circle cx="459.4" cy="246.6" r=".99"/>
<circle cx="479.2" cy="246.6" r=".99"/>
<circle cx="236.6" cy="275.3" r=".74"/>
<circle cx="236.6" cy="275.3" r=".37"/>
<circle cx="261.4" cy="260.4" r=".37"/>
<circle cx="261.4" cy="260.4" r=".74"/>
<circle cx="459.4" cy="274.3" r=".99"/>
<circle cx="479.2" cy="274.3" r=".99"/>
<circle cx="365.3" cy="337.7" r="2.97"/>
<circle cx="211.9" cy="344.6" r=".74"/>
<circle cx="211.9" cy="344.6" r=".37"/>
<circle cx="231.7" cy="344.6" r=".74"/>
<circle cx="231.7" cy="344.6" r=".37"/>
<circle cx="533.6" cy="349.5" r="2.97"/>
</g>
<g fill="none" stroke="#000" stroke-width=".42" stroke-dasharray="4.2 1.8">
<path d="M157.5 22.8h361.3M533.7 22.8h14.8M182.2 52.5h39.6M206.9 67.4h29.8M221.8 77.3v-14.9M221.8 62.4v-9.9M83.2 82.2h29.7M112.9 82.2h69.3M182.2 82.2v-29.7M206.9 97.1v-9.9M206.9 84.2v-16.8M206.9 97.1h19.9"/>
<path d="M221.8 97.1v-5M236.7 97.1v-29.7M246.6 111v-48.6M236.7 123.8v-26.7M226.8 153.5v-56.4M406.9 210v-8.9M406.9 201.1h26.8M408.9 210h-2M433.7 201.1v7.9M433.7 209h-3M393.1 229.8v11.8"/>
</g>
<g fill="none" stroke="#000" stroke-width=".42" stroke-dasharray="2.8 2.8 .4 2.8">
<path d="M112.9 37.7v-19.8M112.9 42.6v64.4M147.6 42.6h-34.7M271.3 42.6v207.9M489.1 42.6h-217.8M192.1 62.4v118.8M271.3 62.4h-79.2M280.2 75.3h35.6M147.6 92.1h44.5M523.8 94.1v-80.2M112.9 107h34.7M147.6 107v-64.4"/>
<path d="M147.6 107h44.5M112.9 126.8v39.6M112.9 126.8v-19.8M147.6 126.8h-34.7M147.6 136.7h44.5M147.6 151.5h44.5M112.9 166.4h34.7M147.6 166.4v-39.6M192.1 181.2h79.2M271.3 181.2v-118.8M282.2 195.1h31.7M395.1 196.1v24.7"/>
<path d="M439.6 196.1h-44.5M112.9 215.9v-49.5M112.9 215.9h153.4M385.2 227.8v15.8M395.1 220.8h44.5M405 227.8h-19.8M439.6 220.8v-24.7M112.9 245.6v24.7M137.7 245.6h-24.8M142.6 240.6v29.7M192.1 240.6h-49.5M271.3 250.5h217.8"/>
<path d="M385.2 243.6h19.8M405 243.6v-15.8M489.1 250.5v-207.9M494 250.5h69.3M73.3 270.3v74.3M112.9 270.3h24.8M137.7 270.3v-24.7M142.6 270.3h49.5M192.1 270.3v-29.7M236.7 270.3h-163.4M405 265.4h98.9M405 285.2v-19.8"/>
<path d="M405 319.8v-9.9M405 300v-4.9M405 319.8h98.9M503.9 319.8v-54.4M73.3 344.6h163.4M236.7 344.6v-74.3"/>
</g>
<g font-size="6.3">
<text x="573.1" y="40.9">A</text>
<text x="573.4" y="110.5">B</text>
<text x="573.3" y="185.2">C</text>
<text x="573.4" y="256.2">E</text>
<text x="573.6" y="335.2">F</text>
</g>
<g font-size="5.8">
<text x="509.8" y="20.1">8,10</text>
<text x="509.8" y="30">9,10</text>
<text x="512.8" y="40.9">7,10</text>
<text x="92.1" y="49.8">8</text>
<text x="92.1" y="59.7">7</text>
<text x="91" y="69.6">15</text>
<text x="511.8" y="77.5">12</text>
<text x="91" y="79.5">14</text>
<text x="91" y="89.4">13</text>
<text x="91" y="99.3">13</text>
<text x="91" y="129">13</text>
<text x="91" y="138.9">13</text>
<text x="91" y="148.8">13</text>
<text x="91" y="158.7">13</text>
<text x="388.1" y="193.3">2</text>
<text x="510.4" y="203.2">SISTEMA HIDRÁULICO</text>
<text x="510" y="211.7">TRAMO TELESCÓPICO</text>
<text x="370.4" y="243.8">4,5</text>
<text x="416.8" y="243.8">3</text>
<text x="469.3" y="244.8">6</text>
<text x="116.3" y="253.7">A</text>
<text x="515.4" y="292.3">SISTEMA HIDRÁULICO</text>
<text x="511.5" y="300.8">PLATAFORMA GIRATORIA</text>
<text x="438.7" y="317.1">3262­792.XX.XX</text>
<text x="335.5" y="332.9">B</text>
<text x="364" y="351.7">C</text>
<text x="436.1" y="351.7">A</text>
<text x="477" y="351.7">B</text>
<text x="509.5" y="351.7">C</text>
</g>
<g font-size="5.3">
<text x="142" y="384.4">30.06.03</text>
<text x="170.2" y="384.4">lweryd0</text>
<text x="202" y="385.8">LIEBHERR WERK</text>
<text x="290.3" y="386.1">SISTEMA HIDRÁULICO TRAMO TELESCÓPICO</text>
<text x="449" y="385.8">983868208</text>
<text x="142" y="395.1">29.11.06</text>
<text x="170.5" y="395.1">lwerof0</text>
<text x="209.2" y="394.4">EHINGEN</text>
<text x="449" y="400.2">3562­975.02.00.002­000</text>
</g>
<g font-size="4.4">
<text x="39.5" y="7.1">1</text>
<text x="111" y="7.1">2</text>
<text x="182.8" y="7.1">3</text>
<text x="254.5" y="7.1">4</text>
<text x="326.3" y="7.1">5</text>
<text x="398.1" y="7.1">6</text>
<text x="469.9" y="7.1">7</text>
<text x="541.6" y="7.1">8</text>
<text x="106" y="49.1">RA</text>
<text x="106.1" y="59">PA</text>
<text x="225.8" y="59">X</text>
<text x="240.6" y="59">M</text>
<text x="254.4" y="59">A</text>
<text x="106.9" y="68.9">A</text>
<text x="107" y="88.7">X</text>
<text x="503" y="93.7">Schlauch</text>
<text x="106.2" y="98.6">R2</text>
<text x="186.2" y="98.6">R</text>
<text x="503.3" y="99.6">verlegen</text>
<text x="106.5" y="108.5">R1</text>
<text x="127.1" y="113.5">L</text>
<text x="141.9" y="123.4">L</text>
<text x="106.3" y="128.3">K4</text>
<text x="106.3" y="148.1">K3</text>
<text x="186.3" y="148.1">K</text>
<text x="106.3" y="158">K2</text>
<text x="106.5" y="167.9">K1</text>
<text x="121.1" y="237.2">V3</text>
<text x="21.4" y="240.2">FUNCIONAMIENTO NORMAL</text>
<text x="101.6" y="246.1">10</text>
<text x="55.3" y="257">SERVICIO DE EMERGENCIA</text>
<text x="98.1" y="252">BARES</text>
<text x="205.2" y="252.1">V4</text>
<text x="428.9" y="257">PUNTO DE ACOPLAMIENTO SERVICIO DE EMERGENCIA</text>
<text x="239.8" y="271.9">A2</text>
<text x="67.5" y="291.7">P</text>
<text x="180.5" y="291.7">V7</text>
<text x="221.8" y="291.7">90</text>
<text x="93.1" y="296.6">80</text>
<text x="177.2" y="301.6">3 BARES</text>
<text x="330.3" y="301.6">FUNCIONAMIENTO NORMAL</text>
<text x="81.5" y="306.5">V2</text>
<text x="220.1" y="316.4">V6</text>
<text x="287" y="316.4">EMBULONAMIENTO</text>
<text x="296.7" y="322.3">PINZA</text>
<text x="395.9" y="326.3">EMBULONAMIENTO</text>
<text x="393.9" y="332.2">TRAMO TELESCÓPICO</text>
<text x="475.1" y="331.3">EMBULONAMIENTO</text>
<text x="514.7" y="331.3">EMBULONAMIENTO</text>
<text x="165.8" y="336.2">V1</text>
<text x="191.1" y="336.2">100</text>
<text x="389.9" y="341.2">SERVICIO DE EMERGENCIA</text>
<text x="484.8" y="337.2">PINZA</text>
<text x="512.4" y="337.2">TRAMO TELESCÓPICO</text>
<text x="116.4" y="351.1">P1</text>
<text x="201.1" y="351.1">T</text>
<text x="235.1" y="351.1">A1</text>
<text x="394.6" y="361">FUNCIONAMIENTO NORMAL</text>
<text x="429.5" y="365.9">SERVICIO DE EMERGENCIASERVICIO DE EMERGENCIA</text>
<text x="513.7" y="365.9">SERVICIO DE EMERGENCIA</text>
<text x="6.9" y="383.3">3</text>
<text x="531.6" y="383.3">=</text>
<text x="554.5" y="383.3">VR</text>
<text x="531.6" y="389.8">+</text>
<text x="556.5" y="389.8">.</text>
<text x="6.8" y="390.5">2</text>
<text x="7.2" y="397">1</text>
<text x="556" y="396.3">3</text>
<text x="555.9" y="402.7">4</text>
</g>
<g font-size="3.4">
<text x="198.4" y="84" transform="rotate(-90 198.4 84)">80 BARES</text>
<text x="209.8" y="109.3">Ø1.0</text>
<text x="197.4" y="128.9" transform="rotate(-90 197.4 128.9)">310 BARES</text>
<text x="217.6" y="133.4" transform="rotate(-90 217.6 133.4)">Ø0.8</text>
<text x="380.2" y="207.3">=A+A</text>
<text x="380.2" y="212.4">­Y17</text>
<text x="124.4" y="383.7">Gez.</text>
<text x="423.2" y="383.7">Ident­Nr.</text>
<text x="122.7" y="394.5">Ausgabe</text>
<text x="423.2" y="395.2">Zeich­Nr.</text>
<text x="34.7" y="402.4">Änderung</text>
<text x="75.2" y="402.4">Datum</text>
<text x="101.4" y="402.4">Name</text>
<text x="145.6" y="402.4">Datum</text>
<text x="173.9" y="402.4">Name</text>
</g>
<g font-size="2.9">
<text x="530.8" y="395.8">Blatt</text>
<text x="211.2" y="402.3">Copyright (c)</text>
<text x="530.8" y="402.3">von</text>
</g>
</svg>
